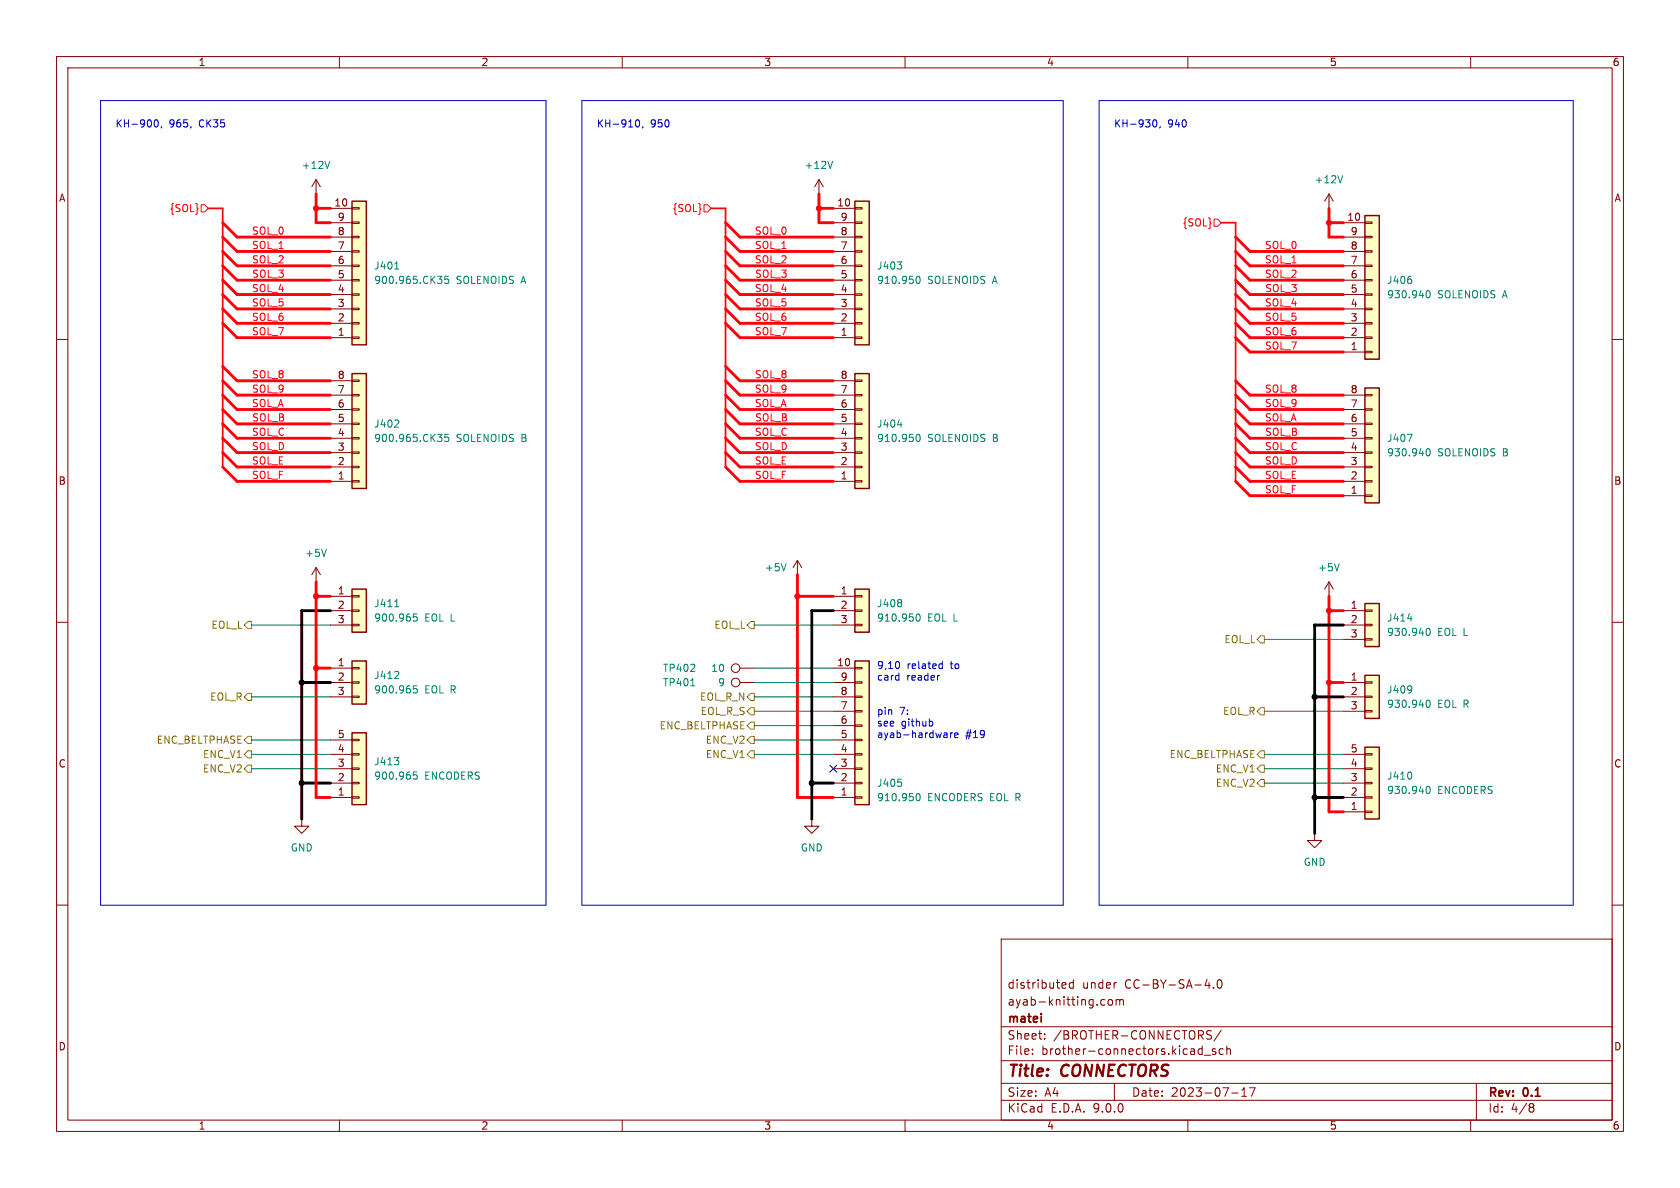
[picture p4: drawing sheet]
<svg xmlns="http://www.w3.org/2000/svg" width="297mm" height="210mm" viewBox="0 0 297 210" stroke-linecap="round" stroke-linejoin="round" font-family="sans-serif">
<path d="M0 0h297v210h-297z" fill="#fff" stroke="#fff" stroke-width=".18"/>
<g fill="none" stroke="#840000" stroke-width=".18">
<path d="M10 10h277v190h-277zM12 12h273v186h-273zM60 10v2M110 10v2M160 10v2M210 10v2M260 10v2M10 60h2M285 60h2M10 110h2M285 110h2M10 160h2"/>
<path d="M177 166h108v32h-108zM188.2 173.7l.3 .4-.8 .1M188.4 174.6l-.2 .1M189.7 173.2v1.5M189.7 173.8l-.4-.1-.3 .3v.4l.2 .2h.5M194.9 176.7l.4 .1M195.3 177.6l-.4 .1M196 176.8l.2-.1 .4 .1 .1 .6-.2 .2-.3 .1-.2-.1zM197.2 173.7h.2M197.3 176.8l.4-.1 .3 .2M197.3 176.7v1M198 176.9l.2-.2 .3 .1 .1 .9"/>
<path d="M198 176.9v.8M213.4 173.1l-.4 1.1h1M213.7 173.7v1M214.5 174.6v.1M215.3 173.3l.2-.1a.81 .81 0 0 1 .6 .6 .81 .81 0 0 1-.3 .8l-.1 .1a.81 .81 0 0 1-.4-1.4zM285 160h2M60 198v2M110 198v2M160 198v2M177 194.5h108M177 191.5h108M177 187.5h108"/>
<path d="M177 181.5h108M182.5 186.3v.1M182.5 185.5v.1M184.7 183.6v.1M184.7 182.8v.1M197 191.5v3M210 198v2M212 186.3h.5M212 185.5h.5M212.5 184.9v1.5M212.9 186.5h1.1M213.6 182.2l.6 .1"/>
<path d="M213.9 183l.3 .3-.1 .3-.2 .1M214.9 185.5l-.4-.1-.2 .2 .1 .2 .5 .2v.3h-.6M215.9 182.1l-1.3 2M216.2 185.5l-.4-.1-.3 .3v.4l.2 .2h.5M216.9 185.5l.2-.1 .4 .1v.9M216.9 184.9v1.5M217.7 193.2h1.2M219.5 193.8h.9M219.5 192.7l.5-.4v1.5M220.9 192.3h1l-.7 1.5M260 198v2M261 191.5v6.5"/>
<path d="M270.6 195.1l.4 .1 .2 .2-.3 .3M270.6 195.7h.3M270.9 195.7l.2 .2 .1 .4-.2 .2-.4 .1"/>
</g>
<path d="M184.1 179.2v.1M184.1 179.7v1" fill="none" stroke="#840000" stroke-width=".3"/>
<path d="M241.3 106.7h2.5v7.6h-2.5z" fill="#ffffc2"/>
<path d="M241.3 106.7h2.5v7.6h-2.5z" fill="none" stroke="#840000" stroke-width=".25"/>
<path d="M237.5 108h3.8M237.5 110.5h3.8M237.5 113h3.8M241.3 107.8h1.3v.3h-1.3zM241.3 110.4h1.3v.2h-1.3zM241.3 112.9h1.3v.3h-1.3z" fill="none" stroke="#840000" stroke-width=".18"/>
<path d="M248.8 109.4h.8M252.3 111.1h.1a.68 .68 0 0 1 .5 .6 .68 .68 0 0 1-.5 .6 .84 .84 0 0 1-.1-1.2z" fill="none" stroke="#008484" stroke-width=".18"/>
<path d="M62.2 129.5h2.6v12.7h-2.6z" fill="#ffffc2"/>
<path d="M62.2 129.5h2.6v12.7h-2.6z" fill="none" stroke="#840000" stroke-width=".25"/>
<path d="M58.4 138.4h3.8M58.4 135.9h3.8M58.4 133.4h3.8M58.4 130.8h3.8M62.2 138.3h1.3v.3h-1.3zM62.2 135.8h1.3v.2h-1.3zM62.2 133.2h1.3v.3h-1.3zM62.2 130.7h1.3v.2h-1.3zM58.4 141h3.8M62.2 140.8h1.3v.3h-1.3z" fill="none" stroke="#840000" stroke-width=".18"/>
<path d="M69.7 133.9h.8l-.4 .5M70.4 134.5l.1 .2-.1 .4M73.7 136.5h-.6l-.1 .6 .2-.1h.5l.1 .2-.1 .4-.2 .1-.5-.1" fill="none" stroke="#008484" stroke-width=".18"/>
<path d="M62.2 104.1h2.6v7.7h-2.6z" fill="#ffffc2"/>
<path d="M62.2 104.1h2.6v7.7h-2.6z" fill="none" stroke="#840000" stroke-width=".25"/>
<path d="M55.9 102.9h.1M55.9 100.3l-.8 1.3M55.9 100.3l.7 1.3M55.9 100.3v2.6M58.4 105.4h3.8M58.4 108h3.8M58.4 110.5h3.8M62.2 105.3h1.3v.2h-1.3zM62.2 107.8h1.3v.3h-1.3zM62.2 110.4h1.3v.2h-1.3z" fill="none" stroke="#840000" stroke-width=".18"/>
<path d="M57.7 97.1l-.4 1.3M69.8 107.3h.7M73.7 108.5h-.6l-.1 .6 .2-.1 .5 .1 .1 .2-.1 .4-.2 .1-.5-.1" fill="none" stroke="#008484" stroke-width=".18"/>
<path d="M241.3 119.4h2.5v7.6h-2.5z" fill="#ffffc2"/>
<path d="M241.3 119.4h2.5v7.6h-2.5z" fill="none" stroke="#840000" stroke-width=".25"/>
<g fill="none" stroke="#840000" stroke-width=".18">
<path d="M130.8 118.1h2.5M237.5 120.7h3.8M237.5 123.2h3.8M237.5 125.7h3.8M241.3 120.5h1.3v.3h-1.3zM241.3 123.1h1.3v.2h-1.3zM241.3 125.6h1.3v.3h-1.3z"/>
<circle cx="130" cy="118.1" r=".76"/>
</g>
<path d="M249.5 121.3v.1a1.07 1.07 0 0 1-.1 1M249.6 121.8l-.1 .2M252.3 123.8h.1a.68 .68 0 0 1 .5 .6 .68 .68 0 0 1-.5 .6 .84 .84 0 0 1-.1-1.2z" fill="none" stroke="#008484" stroke-width=".18"/>
<path d="M151.1 104.1h2.6v7.7h-2.6z" fill="#ffffc2"/>
<path d="M151.1 104.1h2.6v7.7h-2.6z" fill="none" stroke="#840000" stroke-width=".25"/>
<path d="M147.3 105.4h3.8M147.3 108h3.8M147.3 110.5h3.8M151.1 105.3h1.3v.2h-1.3zM151.1 107.8h1.3v.3h-1.3zM151.1 110.4h1.3v.2h-1.3zM234.9 105.4h.1M234.9 102.9l-.7 1.2M234.9 102.9l.8 1.2M234.9 102.9v2.5M143.5 144.8v1.3h1.3l-1.3 1.2-1.3-1.2h1.3M143.5 144.8h.1" fill="none" stroke="#840000" stroke-width=".18"/>
<path d="M236.8 99.6l-.5 1.3M159.3 106.1l.1 .1-.1 .3M159.3 106.6l.1 .2-.1 .4M162.1 108.7l.1-.2a.68 .68 0 0 1 .5 .7 .68 .68 0 0 1-.5 .6l-.1-.1-.2-.4z" fill="none" stroke="#008484" stroke-width=".18"/>
<path d="M241.3 38.1h2.5v25.4h-2.5z" fill="#ffffc2"/>
<path d="M241.3 38.1h2.5v25.4h-2.5z" fill="none" stroke="#840000" stroke-width=".25"/>
<g fill="none" stroke="#840000" stroke-width=".18">
<path d="M234.9 36.8h.1M234.9 34.3l-.7 1.3M234.9 34.3l.8 1.3M234.9 34.3v2.5M237.5 39.4h3.8M241.3 39.2h1.3v.3h-1.3zM237.5 59.7h3.8M237.5 57.2h3.8M237.5 54.6h3.8M237.5 52.1h3.8M237.5 49.5h3.8M237.5 47h3.8"/>
<path d="M237.5 44.5h3.8M237.5 41.9h3.8M241.3 59.6h1.3v.2h-1.3zM241.3 57h1.3v.3h-1.3zM241.3 54.5h1.3v.2h-1.3zM241.3 51.9h1.3v.3h-1.3zM241.3 49.4h1.3v.3h-1.3zM241.3 46.9h1.3v.2h-1.3zM241.3 44.3h1.3v.3h-1.3zM241.3 41.8h1.3v.2h-1.3zM237.5 62.2h3.8M241.3 62.1h1.3v.3h-1.3z"/>
</g>
<path d="M237.4 31.1l-.5 1.2M249.5 49.4l.1 .2-.1 .4M252.3 51.4h.1a.68 .68 0 0 1 .5 .6 .68 .68 0 0 1-.5 .6 .84 .84 0 0 1-.1-1.2z" fill="none" stroke="#008484" stroke-width=".18"/>
<path d="M241.3 68.6h2.5v20.3h-2.5z" fill="#ffffc2"/>
<path d="M241.3 68.6h2.5v20.3h-2.5z" fill="none" stroke="#840000" stroke-width=".25"/>
<g fill="none" stroke="#840000" stroke-width=".18">
<path d="M237.5 77.5h3.8M237.5 74.9h3.8M237.5 72.4h3.8M237.5 69.9h3.8M241.3 79.9h1.3v.2h-1.3zM241.3 77.3h1.3v.3h-1.3zM241.3 74.8h1.3v.3h-1.3zM241.3 72.3h1.3v.2h-1.3zM241.3 69.7h1.3v.3h-1.3zM237.5 87.6h3.8M237.5 85.1h3.8M237.5 82.6h3.8"/>
<path d="M237.5 80h3.8M241.3 87.5h1.3v.3h-1.3zM241.3 85h1.3v.2h-1.3zM241.3 82.4h1.3v.3h-1.3z"/>
</g>
<path d="M248.8 76.8h.8l-.5 1.2M252.3 79.4l.1-.1a.68 .68 0 0 1 .5 .7 .68 .68 0 0 1-.5 .6 .84 .84 0 0 1-.1-1.2z" fill="none" stroke="#008484" stroke-width=".18"/>
<path d="M151.1 66h2.6v20.4h-2.6z" fill="#ffffc2"/>
<path d="M151.1 66h2.6v20.4h-2.6z" fill="none" stroke="#840000" stroke-width=".25"/>
<g fill="none" stroke="#840000" stroke-width=".18">
<path d="M147.3 77.5h3.8M147.3 74.9h3.8M147.3 72.4h3.8M147.3 69.9h3.8M147.3 67.3h3.8M151.1 79.9h1.3v.2h-1.3zM151.1 77.3h1.3v.3h-1.3zM151.1 74.8h1.3v.3h-1.3zM151.1 72.3h1.3v.2h-1.3zM151.1 69.7h1.3v.3h-1.3zM151.1 67.2h1.3v.2h-1.3zM147.3 85.1h3.8"/>
<path d="M147.3 82.6h3.8M147.3 80h3.8M151.1 85h1.3v.2h-1.3zM151.1 82.4h1.3v.3h-1.3z"/>
</g>
<path d="M158.7 75.1h.8M162.1 76.9l.1-.1a.68 .68 0 0 1 .5 .6 .68 .68 0 0 1-.5 .6l-.1-.1-.2-.3z" fill="none" stroke="#008484" stroke-width=".18"/>
<path d="M151.1 35.6h2.6v25.4h-2.6z" fill="#ffffc2"/>
<path d="M151.1 35.6h2.6v25.4h-2.6z" fill="none" stroke="#840000" stroke-width=".25"/>
<g fill="none" stroke="#840000" stroke-width=".18">
<path d="M144.8 34.3h.1M144.8 31.8l-.8 1.2M144.8 31.8l.7 1.2M144.8 31.8v2.5M147.3 39.4h3.8M147.3 36.8h3.8M151.1 39.2h1.3v.3h-1.3zM151.1 36.7h1.3v.3h-1.3zM147.3 59.7h3.8M147.3 57.2h3.8M147.3 54.6h3.8M147.3 52.1h3.8"/>
<path d="M147.3 49.5h3.8M147.3 47h3.8M147.3 44.5h3.8M147.3 41.9h3.8M151.1 59.6h1.3v.2h-1.3zM151.1 57h1.3v.3h-1.3zM151.1 54.5h1.3v.2h-1.3zM151.1 51.9h1.3v.3h-1.3zM151.1 49.4h1.3v.3h-1.3zM151.1 46.9h1.3v.2h-1.3zM151.1 44.3h1.3v.3h-1.3zM151.1 41.8h1.3v.2h-1.3z"/>
<path d="M141 99.1l-.8 1.2M141 99.1l.7 1.2M141 99.1v2.5M141 101.6h.1"/>
</g>
<path d="M147.2 28.5l-.4 1.3M158.6 46.3h.8l-.4 .5M159.3 46.8l.1 .2-.1 .5M162.1 49l.1-.2a.68 .68 0 0 1 .5 .7 .68 .68 0 0 1-.5 .6l-.1-.1-.2-.4zM139 99.6l-.4 1.3" fill="none" stroke="#008484" stroke-width=".18"/>
<path d="M62.2 116.8h2.6v7.7h-2.6z" fill="#ffffc2"/>
<path d="M62.2 116.8h2.6v7.7h-2.6z" fill="none" stroke="#840000" stroke-width=".25"/>
<path d="M55.9 34.3h.1M55.9 31.8l-.8 1.2M55.9 31.8l.7 1.2M55.9 31.8v2.5M58.4 118.1h3.8M62.2 118h1.3v.2h-1.3zM58.4 120.7h3.8M58.4 123.2h3.8M62.2 120.5h1.3v.3h-1.3zM62.2 123.1h1.3v.2h-1.3z" fill="none" stroke="#840000" stroke-width=".18"/>
<path d="M58.3 28.5l-.4 1.3M70.4 118.8l.1 .1-.1 .3-.7 .8h.8M73.7 121.2h-.6l-.1 .6 .2-.1 .5 .1 .1 .2-.1 .4-.2 .1-.5-.1" fill="none" stroke="#008484" stroke-width=".18"/>
<path d="M151.1 116.8h2.6v25.4h-2.6z" fill="#ffffc2"/>
<path d="M151.1 116.8h2.6v25.4h-2.6z" fill="none" stroke="#840000" stroke-width=".25"/>
<g fill="none" stroke="#840000" stroke-width=".18">
<path d="M147.3 118.1h3.8M151.1 118h1.3v.2h-1.3zM147.3 138.4h3.8M147.3 135.9h3.8M147.3 133.4h3.8M147.3 130.8h3.8M147.3 128.3h3.8M147.3 125.7h3.8M147.3 123.2h3.8M147.3 120.7h3.8M151.1 138.3h1.3v.3h-1.3zM151.1 135.8h1.3v.2h-1.3z"/>
<path d="M151.1 133.2h1.3v.3h-1.3zM151.1 130.7h1.3v.2h-1.3zM151.1 128.1h1.3v.3h-1.3zM151.1 125.6h1.3v.3h-1.3zM151.1 123.1h1.3v.2h-1.3zM151.1 120.5h1.3v.3h-1.3zM147.3 141h3.8M151.1 140.8h1.3v.3h-1.3z"/>
</g>
<path d="M158.7 137.7h.6M159.3 138.3l.1 .2-.1 .4M162.1 140.4l.1-.1a.68 .68 0 0 1 .5 .6 .68 .68 0 0 1-.5 .6l-.1-.1-.2-.3z" fill="none" stroke="#008484" stroke-width=".18"/>
<path d="M62.2 66h2.6v20.4h-2.6z" fill="#ffffc2"/>
<path d="M62.2 66h2.6v20.4h-2.6z" fill="none" stroke="#840000" stroke-width=".25"/>
<g fill="none" stroke="#840000" stroke-width=".18">
<path d="M58.4 77.5h3.8M58.4 74.9h3.8M58.4 72.4h3.8M58.4 69.9h3.8M58.4 67.3h3.8M62.2 79.9h1.3v.2h-1.3zM62.2 77.3h1.3v.3h-1.3zM62.2 74.8h1.3v.3h-1.3zM62.2 72.3h1.3v.2h-1.3zM62.2 69.7h1.3v.3h-1.3zM62.2 67.2h1.3v.2h-1.3zM58.4 85.1h3.8"/>
<path d="M58.4 82.6h3.8M58.4 80h3.8M62.2 85h1.3v.2h-1.3zM62.2 82.4h1.3v.3h-1.3z"/>
</g>
<path d="M70.4 74.3l.1 .2-.1 .3-.7 .7h.8M77.3 76.8h.8l-.4 .5M77.9 77.3l.2 .2v.3l-.2 .2M79.3 76.8h-.6l-.1 .6 .2-.1h.4l.1 .2v.4l-.2 .1-.5-.1" fill="none" stroke="#008484" stroke-width=".18"/>
<path d="M62.2 35.6h2.6v25.4h-2.6z" fill="#ffffc2"/>
<path d="M62.2 35.6h2.6v25.4h-2.6z" fill="none" stroke="#840000" stroke-width=".25"/>
<g fill="none" stroke="#840000" stroke-width=".18">
<path d="M58.4 39.4h3.8M58.4 36.8h3.8M62.2 39.2h1.3v.3h-1.3zM62.2 36.7h1.3v.3h-1.3zM58.4 59.7h3.8M58.4 57.2h3.8M58.4 54.6h3.8M58.4 52.1h3.8M58.4 49.5h3.8M58.4 47h3.8M58.4 44.5h3.8M58.4 41.9h3.8"/>
<path d="M62.2 59.6h1.3v.2h-1.3zM62.2 57h1.3v.3h-1.3zM62.2 54.5h1.3v.2h-1.3zM62.2 51.9h1.3v.3h-1.3zM62.2 49.4h1.3v.3h-1.3zM62.2 46.9h1.3v.2h-1.3zM62.2 44.3h1.3v.3h-1.3zM62.2 41.8h1.3v.2h-1.3zM53.3 144.8v1.3h1.3l-1.3 1.2-1.2-1.2h1.2M53.3 144.8h.1M232.4 147.3v1.3h1.3l-1.3 1.3-1.3-1.3h1.3M232.4 147.3h.1"/>
</g>
<path d="M69.8 47.6h.7M77.3 48.8h.8l-.4 .5M77.9 49.3l.2 .3v.3l-.2 .2M79.3 48.8h-.6l-.1 .6 .2-.1 .4 .1 .1 .2v.4l-.2 .1-.5-.1" fill="none" stroke="#008484" stroke-width=".18"/>
<path d="M241.3 132.1h2.5v12.7h-2.5z" fill="#ffffc2"/>
<path d="M241.3 132.1h2.5v12.7h-2.5z" fill="none" stroke="#840000" stroke-width=".25"/>
<g fill="none" stroke="#840000" stroke-width=".18">
<path d="M130.8 120.7h2.5M237.5 138.4h3.8M237.5 135.9h3.8M237.5 133.4h3.8M241.3 138.3h1.3v.3h-1.3zM241.3 135.8h1.3v.2h-1.3zM241.3 133.2h1.3v.3h-1.3zM237.5 143.5h3.8M237.5 141h3.8M241.3 143.4h1.3v.2h-1.3zM241.3 140.8h1.3v.3h-1.3z"/>
<circle cx="130" cy="120.6" r=".76"/>
</g>
<path d="M122.1 121.2h.7M249.5 136.6l.1 .4-.1 .6M252.3 139.1l.1-.1a.68 .68 0 0 1 .5 .6 .68 .68 0 0 1-.5 .7 .84 .84 0 0 1-.1-1.2z" fill="none" stroke="#008484" stroke-width=".18"/>
<g fill="none" stroke="#848400" stroke-width=".18">
<path d="M43.8 109.9h.6v1.2h-.6l-.6-.6zM132.7 109.9h.6v1.2h-.6l-.6-.6zM222.9 112.4h.6v1.3h-.6l-.7-.7zM43.8 132.7h.6v1.3h-.6l-.6-.6zM43.8 130.2h.6v1.2h-.6l-.6-.6zM43.8 135.3h.6v1.2h-.6l-.6-.6zM43.8 122.6h.6v1.2h-.6l-.6-.6zM132.7 130.2h.6v1.2h-.6l-.6-.6zM132.7 127.6h.6v1.3h-.6l-.6-.6zM132.7 122.6h.6v1.2h-.6l-.6-.6zM132.7 132.7h.6v1.3h-.6l-.6-.6zM132.7 125.1h.6v1.3h-.6l-.6-.7z"/>
<path d="M222.9 137.8h.6v1.3h-.6l-.7-.7zM222.9 135.3h.6v1.2h-.6l-.7-.6zM222.9 125.1h.6v1.3h-.6l-.7-.7zM222.9 132.7h.6v1.3h-.6l-.7-.6z"/>
</g>
<path d="M35.6 36.2h.6l.6 .6-.6 .7h-.6zM124.5 36.2h.6l.6 .6-.6 .7h-.6zM214.6 38.7h.7l.6 .7-.6 .6h-.7z" fill="none" stroke="#ff000b" stroke-width=".18"/>
<g fill="none" stroke="#0000c2" stroke-width=".18">
<path d="M17.8 17.8h78.7v142.2h-78.7zM102.9 17.8h85.1v142.2h-85.1zM194.3 17.8h83.8v142.2h-83.8zM27.3 21.7l.1-.4 .2-.1a.68 .68 0 0 1 .4 .6 .68 .68 0 0 1-.4 .6l-.2-.1-.1-.3M28.6 22.4l-.1 .2M112.3 21.7l.2-.4 .1-.1a.68 .68 0 0 1 .5 .6 .68 .68 0 0 1-.5 .6l-.1-.1-.2-.3M113.7 22.4l-.1 .2M203.8 21.7l.1-.4 .2-.1a.68 .68 0 0 1 .4 .6 .68 .68 0 0 1-.4 .6l-.2-.1-.1-.3M205.1 22.4l-.1 .2M158.8 119.4l.1 .1M158.9 117l.1 .4-.1 .7M158.9 119v1.2"/>
<path d="M166 119.4h.1M166.2 117.3l.4 .1M166.6 116.9v1.3M166.6 118.1l-.4 .1M158.9 120.2h-.1M164.7 127.5l.2 .2v.4l-.2 .3M167.3 129.5l.1 .2v.7M167.4 130.3l-.4 .1M167.4 129.9h-.4M168 129.5v.9M168.4 129.5l-.4 .3M168.8 130l.6-.1-.1-.3-.4-.1-.1 .2v.6h.5"/>
</g>
<path d="M36.8 36.8h2.6v45.8M125.7 36.8h2.6v45.8M215.9 39.4h2.5v45.7" fill="none" stroke="#ff000b" stroke-width=".3"/>
<g fill="none" stroke="#ff000b" stroke-width=".51">
<path d="M39.4 39.4l2.5 2.5h16.5M55.9 34.3v5.1h2.5M55.9 36.8h2.5M128.3 39.4l2.5 2.5h16.5M144.8 34.3v5.1h2.5M144.8 36.8h2.5M234.9 39.4h2.6M234.9 36.8v5.1h2.6M39.4 47l2.5 2.5h16.5M39.4 49.5l2.5 2.6h16.5M39.4 44.5l2.5 2.5h16.5M39.4 41.9l2.5 2.6h16.5"/>
<path d="M39.4 52.1l2.5 2.5h16.5M39.4 54.6l2.5 2.6h16.5M39.4 57.2l2.5 2.5h16.5M128.3 47l2.5 2.5h16.5M128.3 49.5l2.5 2.6h16.5M128.3 44.5l2.5 2.5h16.5M128.3 41.9l2.5 2.6h16.5M128.3 52.1l2.5 2.5h16.5M128.3 54.6l2.5 2.6h16.5M128.3 57.2l2.5 2.5h16.5M218.4 47l2.6 2.5h16.5M218.4 49.5l2.6 2.6h16.5"/>
<path d="M218.4 44.5l2.6 2.5h16.5M218.4 41.9l2.6 2.6h16.5M218.4 59.7l2.6 2.5h16.5M218.4 52.1l2.6 2.5h16.5M218.4 54.6l2.6 2.6h16.5M218.4 57.2l2.6 2.5h16.5M39.4 77.5l2.5 2.5h16.5M39.4 67.3l2.5 2.6h16.5M39.4 69.9l2.5 2.5h16.5M39.4 72.4l2.5 2.5h16.5M39.4 74.9l2.5 2.6h16.5M39.4 64.8l2.5 2.5h16.5"/>
<path d="M128.3 77.5l2.5 2.5h16.5M128.3 67.3l2.5 2.6h16.5M128.3 69.9l2.5 2.5h16.5M128.3 72.4l2.5 2.5h16.5M128.3 74.9l2.5 2.6h16.5M128.3 64.8l2.5 2.5h16.5M218.4 77.5l2.6 2.5h16.5M218.4 67.3l2.6 2.6h16.5M218.4 69.9l2.6 2.5h16.5M218.4 72.4l2.6 2.5h16.5M218.4 74.9l2.6 2.6h16.5M39.4 80l2.5 2.6h16.5"/>
<path d="M39.4 82.6l2.5 2.5h16.5M128.3 80l2.5 2.6h16.5M128.3 82.6l2.5 2.5h16.5M218.4 80l2.6 2.6h16.5M218.4 82.6l2.6 2.5h16.5M218.4 85.1l2.6 2.5h16.5M55.9 102.9v38.1h2.5M55.9 118.1h2.5M55.9 105.4h2.5M141 101.6v39.4h6.3M141 105.4h6.3M234.9 105.4v38.1h2.6"/>
<path d="M234.9 108h2.6M234.9 120.7h2.6"/>
</g>
<g fill="none" stroke="#008400" stroke-width=".18">
<path d="M44.4 110.5h14M133.3 110.5h14M133.3 118.1h14M223.5 113h14M44.4 133.4h14M44.4 130.8h14M44.4 135.9h14M44.4 123.2h14M133.3 133.4h14M133.3 130.8h14M133.3 123.2h14M133.3 120.7h14"/>
<path d="M133.3 125.7h14M133.3 128.3h14M223.5 133.4h14M223.5 135.9h14M223.5 125.7h14M223.5 138.4h14"/>
</g>
<path d="M58.4 108h-5.1v36.8M147.3 108h-3.8v36.8M237.5 110.5h-5.1v36.8M53.3 138.4h5.1M53.3 120.7h5.1M143.5 138.4h3.8M232.4 123.2h5.1M232.4 141h5.1" fill="none" stroke="#000" stroke-width=".51"/>
<path d="M146.7 135.3l1.2 1.2M147.9 135.3l-1.2 1.2" fill="none" stroke="#000084" stroke-width=".18"/>
<g fill="#ff000b" stroke="#ff000b" stroke-width=".18">
<circle cx="234.9" cy="39.4" r=".46"/>
<circle cx="234.9" cy="120.7" r=".46"/>
<circle cx="234.9" cy="108" r=".46"/>
<circle cx="144.8" cy="36.8" r=".46"/>
<circle cx="55.9" cy="36.8" r=".46"/>
<circle cx="141" cy="105.4" r=".46"/>
<circle cx="55.9" cy="105.4" r=".46"/>
<circle cx="55.9" cy="118.1" r=".46"/>
</g>
<g fill="#000" stroke="#000" stroke-width=".18">
<circle cx="53.3" cy="138.4" r=".46"/>
<circle cx="53.3" cy="120.7" r=".46"/>
<circle cx="143.5" cy="138.4" r=".46"/>
<circle cx="232.4" cy="123.2" r=".46"/>
<circle cx="232.4" cy="141" r=".46"/>
</g>
<g font-size="2.8" fill="#840000">
<text x="178" y="190.9">Title:</text>
<text x="187.7" y="190.9">CONNECTORS</text>
</g>
<g font-size="2.1" fill="#840000">
<text x="178" y="178">ayab-knitting.com</text>
<text x="178" y="175">distributed</text>
<text x="191.3" y="175">under</text>
<text x="198.9" y="175">CC-BY-SA-4.0</text>
<text x="178" y="184">Sheet:</text>
<text x="178" y="181.2">matei</text>
<text x="186.2" y="184">/BROTHER-CONNECTORS/</text>
<text x="178" y="186.7">File:</text>
<text x="184.1" y="186.7">brother-connectors.kicad_sch</text>
<text x="178" y="196.9">KiCad</text>
<text x="178" y="194.1">Size:</text>
<text x="184.7" y="194.1">A4</text>
<text x="185.7" y="196.9">E.D.A.</text>
<text x="193.3" y="196.9">9.0.0</text>
<text x="200" y="194.1">Date:</text>
<text x="207" y="194.1">2023-07-17</text>
<text x="263" y="194.3">Rev:</text>
<text x="263" y="196.9">Id:</text>
<text x="267.1" y="196.9">4/8</text>
<text x="269.4" y="194.3">0.1</text>
</g>
<g font-size="1.8" fill="#840000">
<text x="35" y="11.9">1</text>
<text x="85" y="11.9">2</text>
<text x="135" y="11.9">3</text>
<text x="185" y="11.9">4</text>
<text x="235" y="11.9">5</text>
<text x="285" y="11.9">6</text>
<text x="10.3" y="35.9">A</text>
<text x="285.3" y="35.9">A</text>
<text x="59" y="36.6">10</text>
<text x="59.6" y="41.7">8</text>
<text x="59.6" y="39.1">9</text>
<text x="147.9" y="36.6">10</text>
<text x="148.5" y="41.7">8</text>
<text x="148.5" y="39.1">9</text>
<text x="238.1" y="39.1">10</text>
<text x="238.7" y="41.7">9</text>
<text x="59.6" y="46.7">6</text>
<text x="59.6" y="44.2">7</text>
<text x="148.5" y="46.7">6</text>
<text x="148.5" y="44.2">7</text>
<text x="238.7" y="46.7">7</text>
<text x="238.7" y="44.2">8</text>
<text x="59.6" y="51.8">4</text>
<text x="59.6" y="49.3">5</text>
<text x="148.5" y="51.8">4</text>
<text x="148.5" y="49.3">5</text>
<text x="238.7" y="51.8">5</text>
<text x="238.7" y="49.3">6</text>
<text x="59.6" y="59.4">1</text>
<text x="59.6" y="56.9">2</text>
<text x="59.6" y="54.4">3</text>
<text x="148.5" y="59.4">1</text>
<text x="148.5" y="56.9">2</text>
<text x="148.5" y="54.4">3</text>
<text x="238.7" y="59.4">2</text>
<text x="238.7" y="56.9">3</text>
<text x="238.7" y="54.4">4</text>
<text x="238.7" y="62">1</text>
<text x="59.6" y="69.6">7</text>
<text x="59.6" y="67.1">8</text>
<text x="148.5" y="69.6">7</text>
<text x="148.5" y="67.1">8</text>
<text x="238.7" y="69.6">8</text>
<text x="59.6" y="77.2">4</text>
<text x="59.6" y="74.7">5</text>
<text x="59.6" y="72.1">6</text>
<text x="148.5" y="77.2">4</text>
<text x="148.5" y="74.7">5</text>
<text x="148.5" y="72.1">6</text>
<text x="238.7" y="77.2">5</text>
<text x="238.7" y="74.7">6</text>
<text x="238.7" y="72.1">7</text>
<text x="59.6" y="82.3">2</text>
<text x="59.6" y="79.8">3</text>
<text x="148.5" y="82.3">2</text>
<text x="148.5" y="79.8">3</text>
<text x="238.7" y="82.3">3</text>
<text x="238.7" y="79.8">4</text>
<text x="10.3" y="85.9">B</text>
<text x="59.6" y="84.8">1</text>
<text x="148.5" y="84.8">1</text>
<text x="238.7" y="87.4">1</text>
<text x="238.7" y="84.8">2</text>
<text x="285.3" y="85.9">B</text>
<text x="59.6" y="105.2">1</text>
<text x="59.6" y="107.7">2</text>
<text x="148.5" y="105.2">1</text>
<text x="148.5" y="107.7">2</text>
<text x="238.7" y="107.7">1</text>
<text x="59.6" y="110.2">3</text>
<text x="148.5" y="110.2">3</text>
<text x="238.7" y="110.2">2</text>
<text x="238.7" y="112.8">3</text>
<text x="59.6" y="117.9">1</text>
<text x="147.9" y="117.9">10</text>
<text x="59.6" y="120.4">2</text>
<text x="59.6" y="122.9">3</text>
<text x="148.5" y="125.5">7</text>
<text x="148.5" y="122.9">8</text>
<text x="148.5" y="120.4">9</text>
<text x="238.7" y="120.4">1</text>
<text x="238.7" y="122.9">2</text>
<text x="238.7" y="125.5">3</text>
<text x="59.6" y="130.6">5</text>
<text x="148.5" y="130.6">5</text>
<text x="148.5" y="128">6</text>
<text x="10.3" y="135.9">C</text>
<text x="59.6" y="135.6">3</text>
<text x="59.6" y="133.1">4</text>
<text x="148.5" y="135.6">3</text>
<text x="148.5" y="133.1">4</text>
<text x="238.7" y="135.6">4</text>
<text x="238.7" y="133.1">5</text>
<text x="285.3" y="135.9">C</text>
<text x="59.6" y="140.7">1</text>
<text x="59.6" y="138.2">2</text>
<text x="148.5" y="140.7">1</text>
<text x="148.5" y="138.2">2</text>
<text x="238.7" y="143.3">1</text>
<text x="238.7" y="140.7">2</text>
<text x="238.7" y="138.2">3</text>
<text x="10.3" y="185.9">D</text>
<text x="285.3" y="185.9">D</text>
<text x="35" y="199.9">1</text>
<text x="85" y="199.9">2</text>
<text x="135" y="199.9">3</text>
<text x="185" y="199.9">4</text>
<text x="235" y="199.9">5</text>
<text x="285" y="199.9">6</text>
</g>
<g font-size="1.8" fill="#0000c2">
<text x="20.3" y="22.6">KH-900,</text>
<text x="29.9" y="22.6">965,</text>
<text x="35.3" y="22.6">CK35</text>
<text x="105.4" y="22.6">KH-910,</text>
<text x="115" y="22.6">950</text>
<text x="196.8" y="22.6">KH-930,</text>
<text x="206.4" y="22.6">940</text>
<text x="154.9" y="118.4">9,10</text>
<text x="160.3" y="118.4">related</text>
<text x="168.2" y="118.4">to</text>
<text x="154.9" y="120.4">card</text>
<text x="160.3" y="120.4">reader</text>
<text x="154.9" y="126.5">pin</text>
<text x="154.9" y="128.5">see</text>
<text x="154.9" y="130.6">ayab-hardware</text>
<text x="159" y="126.5">7:</text>
<text x="159.3" y="128.5">github</text>
<text x="170.7" y="130.6">#19</text>
</g>
<g font-size="1.8" fill="#008484">
<text x="53.2" y="30.1">+12V</text>
<text x="142.1" y="30.1">+12V</text>
<text x="232.3" y="32.6">+12V</text>
<text x="66" y="47.9">J401</text>
<text x="154.9" y="47.9">J403</text>
<text x="66" y="50.4">900.965.CK35</text>
<text x="80.6" y="50.4">SOLENOIDS</text>
<text x="92.3" y="50.4">A</text>
<text x="154.9" y="50.4">910.950</text>
<text x="164" y="50.4">SOLENOIDS</text>
<text x="175.6" y="50.4">A</text>
<text x="245.1" y="50.4">J406</text>
<text x="245.1" y="52.9">930.940</text>
<text x="254.2" y="52.9">SOLENOIDS</text>
<text x="265.8" y="52.9">A</text>
<text x="66" y="75.8">J402</text>
<text x="154.9" y="75.8">J404</text>
<text x="66" y="78.3">900.965.CK35</text>
<text x="80.6" y="78.3">SOLENOIDS</text>
<text x="92.3" y="78.3">B</text>
<text x="154.9" y="78.3">910.950</text>
<text x="164" y="78.3">SOLENOIDS</text>
<text x="175.6" y="78.3">B</text>
<text x="245.1" y="78.3">J407</text>
<text x="245.1" y="80.9">930.940</text>
<text x="254.2" y="80.9">SOLENOIDS</text>
<text x="265.8" y="80.9">B</text>
<text x="53.8" y="98.7">+5V</text>
<text x="135.1" y="101.2">+5V</text>
<text x="232.9" y="101.2">+5V</text>
<text x="66" y="107.5">J411</text>
<text x="154.9" y="107.5">J408</text>
<text x="66" y="110.1">900.965</text>
<text x="75.1" y="110.1">EOL L</text>
<text x="154.9" y="110.1">910.950</text>
<text x="164" y="110.1">EOL L</text>
<text x="245.1" y="110.1">J414</text>
<text x="245.1" y="112.6">930.940</text>
<text x="254.2" y="112.6">EOL L</text>
<text x="117.1" y="119">TP402</text>
<text x="125.6" y="119">10</text>
<text x="66" y="120.2">J412</text>
<text x="66" y="122.8">900.965</text>
<text x="75.1" y="122.8">EOL R</text>
<text x="117.1" y="121.5">TP401</text>
<text x="126.8" y="121.5">9</text>
<text x="245.1" y="122.8">J409</text>
<text x="245.1" y="125.3">930.940</text>
<text x="254.2" y="125.3">EOL R</text>
<text x="66" y="135.5">J413</text>
<text x="66" y="138">900.965</text>
<text x="75.1" y="138">ENCODERS</text>
<text x="154.9" y="139.3">J405</text>
<text x="154.9" y="141.8">910.950</text>
<text x="164" y="141.8">ENCODERS EOL R</text>
<text x="245.1" y="138">J410</text>
<text x="245.1" y="140.6">930.940</text>
<text x="254.2" y="140.6">ENCODERS</text>
<text x="51.3" y="150.7">GND</text>
<text x="141.5" y="150.7">GND</text>
<text x="230.4" y="153.3">GND</text>
</g>
<g font-size="1.8" fill="#ff000b">
<text x="29.9" y="37.7">{SOL}</text>
<text x="44.4" y="41.6">SOL_0</text>
<text x="118.8" y="37.7">{SOL}</text>
<text x="133.3" y="41.6">SOL_0</text>
<text x="209" y="40.2">{SOL}</text>
<text x="44.4" y="44.1">SOL_1</text>
<text x="44.4" y="46.6">SOL_2</text>
<text x="133.3" y="44.1">SOL_1</text>
<text x="133.3" y="46.6">SOL_2</text>
<text x="223.5" y="44.1">SOL_0</text>
<text x="223.5" y="46.6">SOL_1</text>
<text x="44.4" y="51.7">SOL_4</text>
<text x="44.5" y="49.2">SOL_3</text>
<text x="133.3" y="51.7">SOL_4</text>
<text x="133.4" y="49.2">SOL_3</text>
<text x="223.5" y="49.2">SOL_2</text>
<text x="223.6" y="51.7">SOL_3</text>
<text x="44.4" y="56.8">SOL_6</text>
<text x="44.4" y="59.3">SOL_7</text>
<text x="44.4" y="54.3">SOL_5</text>
<text x="133.3" y="54.3">SOL_5</text>
<text x="133.3" y="59.3">SOL_7</text>
<text x="133.3" y="56.8">SOL_6</text>
<text x="223.5" y="54.3">SOL_4</text>
<text x="223.5" y="59.3">SOL_6</text>
<text x="223.5" y="56.8">SOL_5</text>
<text x="223.5" y="61.9">SOL_7</text>
<text x="44.4" y="69.5">SOL_9</text>
<text x="44.4" y="67">SOL_8</text>
<text x="133.3" y="69.5">SOL_9</text>
<text x="133.3" y="67">SOL_8</text>
<text x="223.5" y="69.5">SOL_8</text>
<text x="44.4" y="77.1">SOL_C</text>
<text x="44.4" y="72">SOL_A</text>
<text x="44.5" y="74.6">SOL_B</text>
<text x="133.3" y="77.1">SOL_C</text>
<text x="133.3" y="72">SOL_A</text>
<text x="133.4" y="74.6">SOL_B</text>
<text x="223.5" y="72">SOL_9</text>
<text x="223.5" y="74.6">SOL_A</text>
<text x="223.6" y="77.1">SOL_B</text>
<text x="44.4" y="82.2">SOL_E</text>
<text x="44.4" y="79.7">SOL_D</text>
<text x="133.3" y="82.2">SOL_E</text>
<text x="133.3" y="79.7">SOL_D</text>
<text x="223.5" y="82.2">SOL_D</text>
<text x="223.5" y="79.7">SOL_C</text>
<text x="44.4" y="84.7">SOL_F</text>
<text x="133.3" y="84.7">SOL_F</text>
<text x="223.5" y="84.7">SOL_E</text>
<text x="223.5" y="87.3">SOL_F</text>
</g>
<g font-size="1.8" fill="#848400">
<text x="37.3" y="111.4">EOL_L</text>
<text x="126.2" y="111.4">EOL_L</text>
<text x="216.4" y="113.9">EOL_L</text>
<text x="37" y="124.1">EOL_R</text>
<text x="123.6" y="124.1">EOL_R_N</text>
<text x="27.6" y="131.7">ENC_BELTPHASE</text>
<text x="116.5" y="129.1">ENC_BELTPHASE</text>
<text x="123.8" y="126.6">EOL_R_S</text>
<text x="124.7" y="131.7">ENC_V2</text>
<text x="216.1" y="126.6">EOL_R</text>
<text x="35.8" y="134.2">ENC_V1</text>
<text x="35.8" y="136.8">ENC_V2</text>
<text x="124.7" y="134.2">ENC_V1</text>
<text x="206.7" y="134.2">ENC_BELTPHASE</text>
<text x="214.8" y="136.8">ENC_V1</text>
<text x="214.8" y="139.3">ENC_V2</text>
</g>
</svg>
